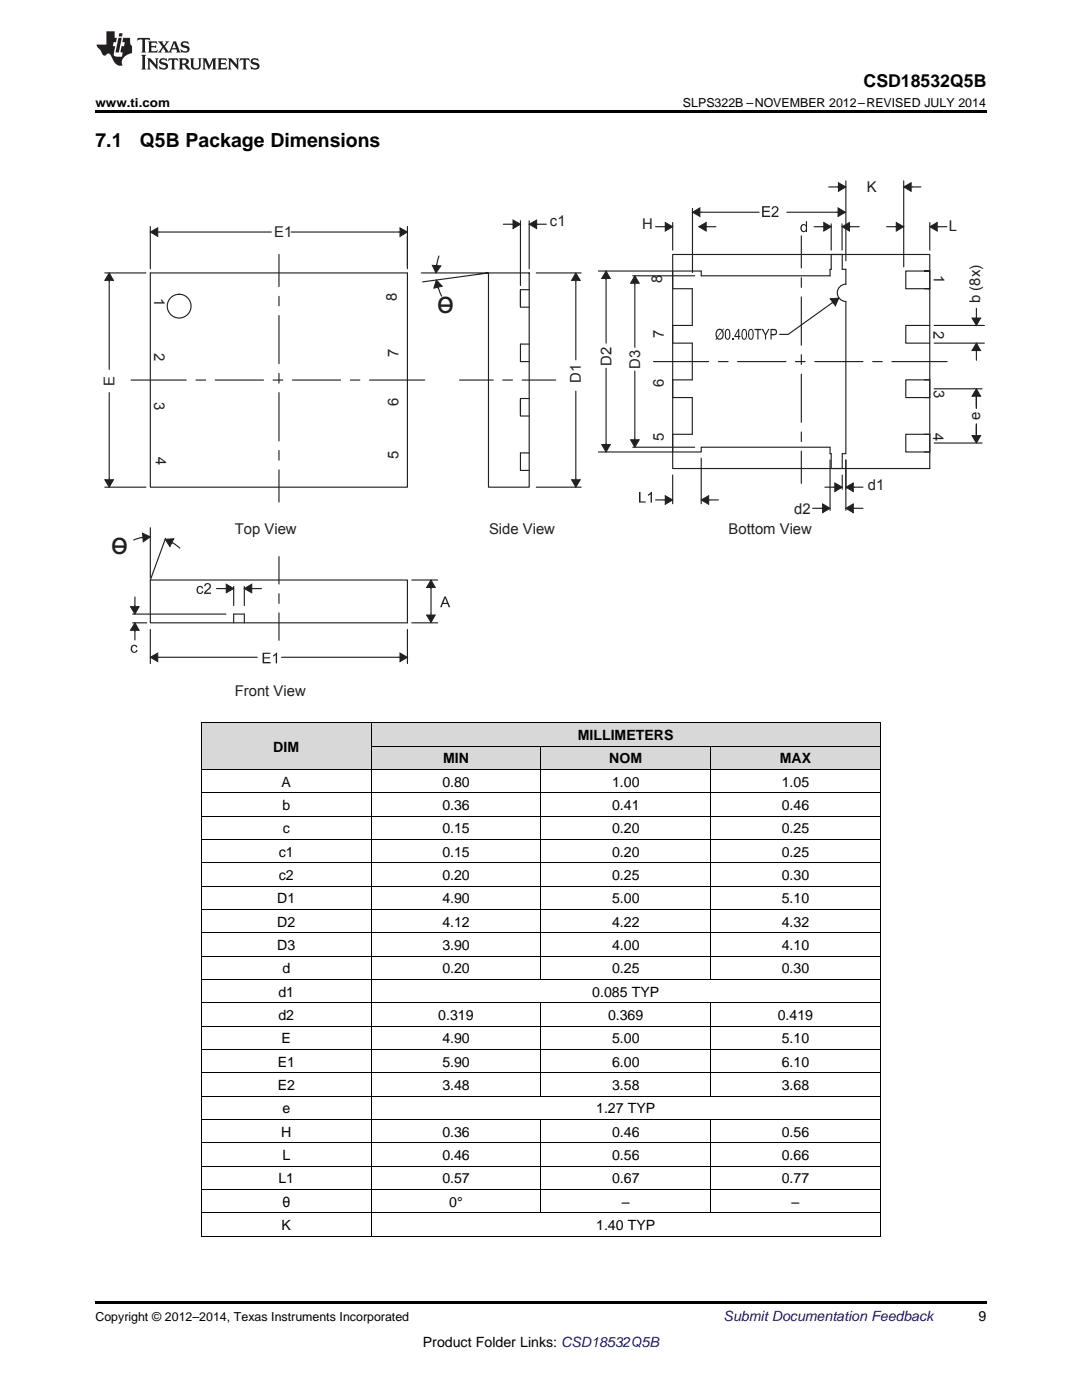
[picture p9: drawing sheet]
<svg xmlns="http://www.w3.org/2000/svg" width="216mm" height="279mm" viewBox="0 0 216 279" stroke-linecap="round" stroke-linejoin="round" font-family="sans-serif">
<g fill="#d8d8d8">
<path d="M40.2 144.3h33.9v9.3h-33.9z"/>
<path d="M74.1 148.9h33.8v4.7h-33.8z"/>
<path d="M107.9 148.9h33.9v4.7h-33.9z"/>
<path d="M141.8 148.9h33.9v4.7h-33.9z"/>
<path d="M74.1 144.3h33.8v4.6h-33.8z"/>
<path d="M107.9 144.3h33.9v4.6h-33.9z"/>
<path d="M141.8 144.3h33.9v4.6h-33.9z"/>
</g>
<path d="M40.2 246.7h.1zM107.8 246.7h.1zM141.7 246.7h.1zM175.6 246.7h.1zM19 259.7h177.8v.5h-177.8z" fill="#000"/>
<g fill="none" stroke="#000" stroke-width=".2">
<path d="M40.2 158.2h135.5M40.2 153.5h135.5M40.2 144.2h135.5M40.3 144.3v102.4M74 144.3v102.4M74.1 148.9h101.6M107.9 148.9v46.6M141.8 148.9v46.6M175.6 144.3v102.4M40.2 176.8h135.5M40.2 172.2h135.5M40.2 167.5h135.5"/>
<path d="M40.2 162.9h135.5M40.2 195.5h135.5M40.2 190.8h135.5M40.2 186.1h135.5M40.2 181.5h135.5M40.2 218.7h135.5M40.2 214.1h135.5M40.2 209.4h135.5M40.2 204.8h135.5M40.2 200.1h135.5M107.9 200.1v18.7M141.8 200.1v18.7"/>
<path d="M40.2 237.4h135.5M40.2 232.7h135.5M40.2 228.1h135.5M40.2 223.4h135.5M107.9 223.4v18.7M141.8 223.4v18.7M40.2 246.7h135.5M40.2 242h135.5"/>
</g>
<g fill="none" stroke="#231f20" stroke-width=".23">
<path d="M20.9 54.5h8.2M21.8 56.2v17.5M30 54.5h51.3v42.7h-51.3zM30 45.2v8.4M31.7 46.3h22.4M55.7 50.8v6.4M55.7 59.1v1.9M58.1 46.3h21.5M81.3 45.2v8.4M84.1 54.5h13.4l-13.2 1.8M97.5 54.5h8.1v42.7h-8.1zM103.8 44.1v12.9"/>
<path d="M103.8 58v3.2M105.6 57.8h-1.8v3.5h1.8M105.6 44.1v9.5M107 54.5h9M114.9 56.2v15.6M21.8 78.4v17.1M26.2 75.8h11M39.1 75.8h1.9M42.9 75.8h9.7M54.5 75.8h1.9M55.7 63v9.6M55.7 74.5v2"/>
<path d="M55.7 78.4v9.6M58.4 75.8h9.6M69.9 75.8h1.9M73.7 75.8h11M91.7 75.8h6.7M100.3 75.8h2M103.8 79.7v3.2M104.2 75.8h6.7M105.6 79.5h-1.8v3.5h1.8M105.6 68.7h-1.8v3.5h1.8M114.9 78.1v17.4M20.9 97.2h8.2"/>
<path d="M55.7 89.9v1.9M55.7 93.8v6.4M105.6 90.4h-1.8v3.5h1.8M107 97.2h9"/>
<circle cx="35.7" cy="61.1" r="2.37"/>
</g>
<path d="M30 46.3l1.5-.8v1.7z" fill="#231f20"/>
<path d="M30 46.3l1.5-.8v1.7z" fill="none" stroke="#231f20" stroke-width=".2"/>
<path d="M31.5 46.3h.2" fill="none" stroke="#231f20" stroke-width=".23"/>
<path d="M79.8 45.5l1.5 .8-1.5 .9z" fill="#231f20"/>
<path d="M79.8 45.5l1.5 .8-1.5 .9z" fill="none" stroke="#231f20" stroke-width=".2"/>
<path d="M79.6 46.3h.2" fill="none" stroke="#231f20" stroke-width=".23"/>
<path d="M21.8 54.5l.8 1.5h-1.7z" fill="#231f20"/>
<path d="M21.8 54.5l.8 1.5h-1.7z" fill="none" stroke="#231f20" stroke-width=".2"/>
<path d="M21.8 56v.2" fill="none" stroke="#231f20" stroke-width=".23"/>
<path d="M20.9 95.7h1.7l-.8 1.5z" fill="#231f20"/>
<path d="M20.9 95.7h1.7l-.8 1.5z" fill="none" stroke="#231f20" stroke-width=".2"/>
<path d="M87.5 57.5l.6 1.6M87.6 51.1l-.4 1.6M21.8 95.5v.2" fill="none" stroke="#231f20" stroke-width=".23"/>
<path d="M86.3 53l1.7 .1-1 1.4z" fill="#231f20"/>
<path d="M86.3 53l1.7 .1-1 1.4z" fill="none" stroke="#231f20" stroke-width=".2"/>
<path d="M87.1 52.8v.2" fill="none" stroke="#231f20" stroke-width=".23"/>
<path d="M87.1 55.9l1.1 1.2-1.6 .4z" fill="#231f20"/>
<path d="M87.1 55.9l1.1 1.2-1.6 .4z" fill="none" stroke="#231f20" stroke-width=".2"/>
<path d="M87.4 57.3v.2" fill="none" stroke="#231f20" stroke-width=".23"/>
<path d="M114.9 54.5l.9 1.5h-1.7z" fill="#231f20"/>
<path d="M114.9 54.5l.9 1.5h-1.7z" fill="none" stroke="#231f20" stroke-width=".2"/>
<path d="M114.9 56v.2" fill="none" stroke="#231f20" stroke-width=".23"/>
<path d="M114.1 95.7h1.7l-.9 1.5z" fill="#231f20"/>
<path d="M114.1 95.7h1.7l-.9 1.5z" fill="none" stroke="#231f20" stroke-width=".2"/>
<path d="M100.4 44.8h1.7M114.9 95.5v.2" fill="none" stroke="#231f20" stroke-width=".23"/>
<path d="M102.4 43.9l1.4 .9-1.4 .8z" fill="#231f20"/>
<path d="M102.4 43.9l1.4 .9-1.4 .8z" fill="none" stroke="#231f20" stroke-width=".2"/>
<path d="M102.1 44.8h.3M107.3 44.8h1.7" fill="none" stroke="#231f20" stroke-width=".23"/>
<path d="M105.6 44.8l1.5-.9v1.7z" fill="#231f20"/>
<path d="M105.6 44.8l1.5-.9v1.7z" fill="none" stroke="#231f20" stroke-width=".2"/>
<path d="M107.1 44.8h.2M30 115.8h51.3v8.5h-51.3zM46.6 117v3.8M48.8 117v3.8M46.6 124.3v-1.7h2.2v1.7" fill="none" stroke="#231f20" stroke-width=".23"/>
<g fill="#231f20">
<path d="M39.4 117.2l.4-.3h.3l.4 .3 .1 .2-.3 .1-.2-.3h-.3l-.3 .3v.5l.2 .3h.4l.2-.3h.3l-.2 .4-.5 .2-.6-.3-.1-.8z"/>
<path d="M41 116.5l.6-.1 .4 .2 .1 .3-.1 .5-1 .9h1.1v.2h-1.4l.1-.4 .9-.7a.48 .48 0 0 0-.1-.8h-.4l-.2 .4h-.3z"/>
</g>
<path d="M43.2 117.5h1.7M50.5 117.5h1.7" fill="none" stroke="#231f20" stroke-width=".23"/>
<path d="M45.1 116.6l1.5 .9-1.5 .8z" fill="#231f20"/>
<path d="M45.1 116.6l1.5 .9-1.5 .8z" fill="none" stroke="#231f20" stroke-width=".2"/>
<path d="M44.9 117.5h.2" fill="none" stroke="#231f20" stroke-width=".23"/>
<path d="M48.8 117.5l1.4-.9v1.7z" fill="#231f20"/>
<path d="M48.8 117.5l1.4-.9v1.7z" fill="none" stroke="#231f20" stroke-width=".2"/>
<path d="M50.2 117.5h.3M26.5 122.6h18.6M26.5 124.3h2.8" fill="none" stroke="#231f20" stroke-width=".23"/>
<path d="M26.3 128.9l.4-.2 .6 .1 .1 .4h-.3v-.2l-.4-.1-.4 .4 .1 .5 .3 .3 .3-.1 .2-.3h.3l-.3 .5-.5 .1-.5-.3-.1-.7z" fill="#231f20"/>
<path d="M26.9 119.1v1.7M26.9 126v1.7" fill="none" stroke="#231f20" stroke-width=".23"/>
<path d="M26 121.1h1.8l-.9 1.5z" fill="#231f20"/>
<path d="M26 121.1h1.8l-.9 1.5z" fill="none" stroke="#231f20" stroke-width=".2"/>
<path d="M26.9 120.8v.3" fill="none" stroke="#231f20" stroke-width=".23"/>
<path d="M26.9 124.3l.9 1.5h-1.8z" fill="#231f20"/>
<path d="M26.9 124.3l.9 1.5h-1.8z" fill="none" stroke="#231f20" stroke-width=".2"/>
<path d="M30 105.3v10M33 107.4l-3 8.4M82.2 115.8h5.1M86 117.5v5M26.9 125.8v.2M30 125.6v6.8M31.7 131.2h19.6M56.2 131.2h23.4M81.3 125.6v6.8M82.2 124.3h5.1" fill="none" stroke="#231f20" stroke-width=".23"/>
<g fill="#231f20">
<path d="M52.4 130.3h1.6v.2h-1.3v.7h1.2v.2h-1.2v.7h1.3v.3h-1.6z"/>
<path d="M54.5 130.8l.6-.5h.2v2.1h-.3v-1.7l-.4 .3z"/>
<path d="M88.7 119.1h.3l.8 2.1h-.3l-.2-.7h-.9l-.3 .7h-.3zM88.8 119.3l-.3 1h.7z"/>
</g>
<path d="M55.7 111.1v5.5M55.7 118.5v1.9M55.7 122.3v5.5" fill="none" stroke="#231f20" stroke-width=".23"/>
<path d="M30 131.2l1.5-.9v1.7z" fill="#231f20"/>
<path d="M30 131.2l1.5-.9v1.7z" fill="none" stroke="#231f20" stroke-width=".2"/>
<path d="M31.5 131.2h.2" fill="none" stroke="#231f20" stroke-width=".23"/>
<path d="M79.8 130.3l1.5 .9-1.5 .8z" fill="#231f20"/>
<path d="M79.8 130.3l1.5 .9-1.5 .8z" fill="none" stroke="#231f20" stroke-width=".2"/>
<path d="M79.6 131.2h.2" fill="none" stroke="#231f20" stroke-width=".23"/>
<path d="M85.1 122.7h1.7l-.8 1.5z" fill="#231f20"/>
<path d="M85.1 122.7h1.7l-.8 1.5z" fill="none" stroke="#231f20" stroke-width=".2"/>
<path d="M86 122.5v.2" fill="none" stroke="#231f20" stroke-width=".23"/>
<path d="M86 115.8l.8 1.4h-1.7z" fill="#231f20"/>
<path d="M86 115.8l.8 1.4h-1.7z" fill="none" stroke="#231f20" stroke-width=".2"/>
<path d="M28.3 107.3l-1.6 .5M34.5 108.4l1.4 1M86 117.2v.3" fill="none" stroke="#231f20" stroke-width=".23"/>
<path d="M33 107.6l1.7-.1-.8 1.6z" fill="#231f20"/>
<path d="M33 107.6l1.7-.1-.8 1.6z" fill="none" stroke="#231f20" stroke-width=".2"/>
<path d="M34.3 108.3l.2 .1" fill="none" stroke="#231f20" stroke-width=".23"/>
<path d="M28.4 106.4l1.6 .7-1.4 1z" fill="#231f20"/>
<path d="M28.4 106.4l1.6 .7-1.4 1z" fill="none" stroke="#231f20" stroke-width=".2"/>
<g fill="none" stroke="#231f20" stroke-width=".23">
<path d="M134.2 50.8h51.3v42.7h-51.3zM159.9 47.1v6.4M159.9 55.4v2M159.9 59.3v9.6M168.8 56.7v-3h-.7v-2.9h-2.2v2.9h-.3v1.3h-25.7v-.9h-5.7v3.5h3.9v7.4h-3.9v3.5h3.9v7.3h-3.9v3.5h3.9v7.4h-3.9v3.5h5.7v-.9h25.7v1.2h.3v3h2.2v-3h.7v-30.3M180.7 54.1h4.8h-1h1v3.5h-4.8zM184.5 57.6h1M184.5 54.1h.3M130.4 72.2h11M143.3 72.2h2M147.2 72.2h9.6M158.7 72.2h2"/>
<path d="M159.9 70.8v1.9M159.9 74.7v9.6M162.6 72.2h9.6M174.1 72.2h1.9M178 72.2h11M184.5 75.8h1M184.5 79.3h1M185.5 65h-4.8v3.5h4.8M185.5 75.8h-4.8v3.5h4.8M185.5 75.8v3.5M186.4 65h10M186.4 77.6h9.6"/>
<path d="M194.8 61.5v1.7M194.8 79.3v2.2M159.9 86.2v1.9M159.9 90v6.5M184.5 86.7h1M184.5 90.2h1M185.5 86.7h-4.8v3.5h4.8M185.5 86.7v3.5M186.4 88.4h9.6M194.8 84.6v2.1M28.3 107.3h.2"/>
</g>
<path d="M194 63.5h1.7l-.9 1.5z" fill="#231f20"/>
<path d="M194 63.5h1.7l-.9 1.5z" fill="none" stroke="#231f20" stroke-width=".2"/>
<path d="M194.8 63.2v.3M194.8 85v1.7" fill="none" stroke="#231f20" stroke-width=".23"/>
<path d="M194 86.9h1.7l-.9 1.5z" fill="#231f20"/>
<path d="M194 86.9h1.7l-.9 1.5z" fill="none" stroke="#231f20" stroke-width=".2"/>
<path d="M194.8 79.3v1.7M194.8 86.7v.2" fill="none" stroke="#231f20" stroke-width=".23"/>
<path d="M194.8 77.6l.9 1.5h-1.7z" fill="#231f20"/>
<path d="M194.8 77.6l.9 1.5h-1.7z" fill="none" stroke="#231f20" stroke-width=".2"/>
<path d="M180.3 36.1v17.2M185.5 44.4v5.5M194.8 79.1v.2" fill="none" stroke="#231f20" stroke-width=".23"/>
<path d="M178.8 44.4l1.5 .8-1.5 .9z" fill="#231f20"/>
<path d="M178.8 44.4l1.5 .8-1.5 .9z" fill="none" stroke="#231f20" stroke-width=".2"/>
<path d="M178.6 45.2h.2M187.2 45.2h1.7" fill="none" stroke="#231f20" stroke-width=".23"/>
<path d="M185.5 45.2l1.5-.8v1.7z" fill="#231f20"/>
<path d="M185.5 45.2l1.5-.8v1.7z" fill="none" stroke="#231f20" stroke-width=".2"/>
<path d="M182 37.3h1.7M176.9 45.2h1.7M187 45.2h.2" fill="none" stroke="#231f20" stroke-width=".23"/>
<path d="M180.3 37.3l1.5-.8v1.7z" fill="#231f20"/>
<path d="M180.3 37.3l1.5-.8v1.7z" fill="none" stroke="#231f20" stroke-width=".2"/>
<path d="M165.4 37.3h1.7M168.8 36.1v15.9M181.8 37.3h.2" fill="none" stroke="#231f20" stroke-width=".23"/>
<path d="M167.3 36.5l1.5 .8-1.5 .9z" fill="#231f20"/>
<path d="M167.3 36.5l1.5 .8-1.5 .9z" fill="none" stroke="#231f20" stroke-width=".2"/>
<path d="M167.1 37.3h.2M138.2 41.6v12.8M139.9 42.4h11.6M157 42.4h10" fill="none" stroke="#231f20" stroke-width=".23"/>
<g fill="#231f20">
<path d="M152.1 41.1h1.5v.3h-1.2v.7h1.2v.2h-1.2v.7h1.3v.3h-1.6z"/>
<path d="M154.2 41.3l.6-.2 .4 .3 .1 .2-.1 .5-.9 .9h1v.3h-1.4l.2-.4 1-1.1-.3-.4h-.4l-.2 .4h-.2z"/>
<path d="M138.2 42.4l1.5-.9v1.7z"/>
</g>
<path d="M138.2 42.4l1.5-.9v1.7z" fill="none" stroke="#231f20" stroke-width=".2"/>
<path d="M139.7 42.4h.2" fill="none" stroke="#231f20" stroke-width=".23"/>
<path d="M167.2 41.5l1.5 .9-1.5 .8z" fill="#231f20"/>
<path d="M167.2 41.5l1.5 .9-1.5 .8z" fill="none" stroke="#231f20" stroke-width=".2"/>
<path d="M165.9 44.7v5.2M167 42.4h.2" fill="none" stroke="#231f20" stroke-width=".23"/>
<path d="M159.9 44.9l.6-.2 .3 .2v-.8h.2v2.2h-.2v-.1a.65 .65 0 0 1-1.1-.5v-.5zM160.1 45.1l-.1 .3v.5l.2 .2h.3l.3-.3v-.6l-.3-.3z" fill="#231f20"/>
<path d="M162.4 45.2h1.7M168 44.7v5.2" fill="none" stroke="#231f20" stroke-width=".23"/>
<path d="M164.4 44.4l1.5 .8-1.5 .9z" fill="#231f20"/>
<path d="M164.4 44.4l1.5 .8-1.5 .9z" fill="none" stroke="#231f20" stroke-width=".2"/>
<path d="M164.1 45.2h.3M169.7 45.2h1.7" fill="none" stroke="#231f20" stroke-width=".23"/>
<path d="M168 45.2l1.5-.8v1.7z" fill="#231f20"/>
<path d="M168 45.2l1.5-.8v1.7z" fill="none" stroke="#231f20" stroke-width=".2"/>
<path d="M130.8 45.2h1.7M141.1 45.2h1.7M169.5 45.2h.2" fill="none" stroke="#231f20" stroke-width=".23"/>
<path d="M132.7 44.4l1.5 .8-1.5 .9z" fill="#231f20"/>
<path d="M132.7 44.4l1.5 .8-1.5 .9z" fill="none" stroke="#231f20" stroke-width=".2"/>
<path d="M132.5 45.2h.2" fill="none" stroke="#231f20" stroke-width=".23"/>
<path d="M139.4 45.2l1.5-.8v1.7z" fill="#231f20"/>
<path d="M139.4 45.2l1.5-.8v1.7z" fill="none" stroke="#231f20" stroke-width=".2"/>
<path d="M119.4 54.1h14.8M120.9 55.8v12.7M134.2 44.4v5.5M140.9 45.2h.2M120.9 73.5v15M119.4 90.2h14.8" fill="none" stroke="#231f20" stroke-width=".23"/>
<path d="M120.9 54.1l.9 1.5h-1.7z" fill="#231f20"/>
<path d="M120.9 54.1l.9 1.5h-1.7z" fill="none" stroke="#231f20" stroke-width=".2"/>
<path d="M120.9 55.6v.2" fill="none" stroke="#231f20" stroke-width=".23"/>
<path d="M120.1 88.7h1.7l-.9 1.5z" fill="#231f20"/>
<path d="M120.1 88.7h1.7l-.9 1.5z" fill="none" stroke="#231f20" stroke-width=".2"/>
<path d="M168.8 56.7a1.73 1.73 0 0 0-1.7 1.7 1.73 1.73 0 0 0 1.7 1.8M186.4 68.5h10M194.8 70.2v1.7M120.9 88.5v.2" fill="none" stroke="#231f20" stroke-width=".23"/>
<path d="M194.8 68.5l.9 1.5h-1.7z" fill="#231f20"/>
<path d="M194.8 68.5l.9 1.5h-1.7z" fill="none" stroke="#231f20" stroke-width=".2"/>
<path d="M194.8 70v.2M130.8 99.8h1.7M134.2 94.8v5.7M139.9 91.5v9M141.6 99.8h1.7" fill="none" stroke="#231f20" stroke-width=".23"/>
<path d="M132.7 98.9l1.5 .9-1.5 .8z" fill="#231f20"/>
<path d="M132.7 98.9l1.5 .9-1.5 .8z" fill="none" stroke="#231f20" stroke-width=".2"/>
<path d="M132.5 99.8h.2" fill="none" stroke="#231f20" stroke-width=".23"/>
<path d="M139.9 99.8l1.5-.9v1.7z" fill="#231f20"/>
<path d="M139.9 99.8l1.5-.9v1.7z" fill="none" stroke="#231f20" stroke-width=".2"/>
<path d="M166 60.5l-8.7 6.2h-1.7M141.4 99.8h.2" fill="none" stroke="#231f20" stroke-width=".23"/>
<g fill="#231f20">
<path d="M146.1 67.5h.2v.3h-.2z"/>
<path d="M150.6 65.6h1.3v.3h-.5v1.9h-.3v-1.9h-.5z"/>
<path d="M152 65.6h.3l.5 1.1 .5-1.1h.3l-.7 1.3v.9h-.3v-.9z"/>
<path d="M165.7 59.6l1.7-.1-.7 1.5z"/>
<path d="M143 65.9l.5-.3 .6 .2 .2-.2 .1 .1-.2 .3 .2 .4v.8l-.5 .6h-.5l-.3-.2-.2 .3-.1-.1 .2-.3-.2-.6zM143.3 65.9l-.3 .4 .1 1 .9-1.2-.2-.2zM144.1 66.2l-.9 1.2 .1 .1 .4 .1 .4-.3 .1-.3z"/>
<path d="M144.9 65.7l.4-.1 .4 .5v1.2l-.3 .5h-.5l-.2-.5-.1-1zM145 65.9l-.1 .3v1l.1 .3 .2 .1 .3-.4v-1l-.1-.3z"/>
<path d="M147.3 65.6h.2v1.4h.2v.3h-.2v.5h-.2v-.5h-.8v-.3zM147.3 66.1l-.5 .9h.5z"/>
<path d="M148.3 65.7h.4l.3 .5v1l-.3 .6h-.5l-.2-.5v-1.1zM148.4 65.9l-.2 .5v.7l.1 .4 .3 .1 .2-.3v-.9l-.2-.5z"/>
<path d="M149.5 65.8l.4-.2 .3 .2 .2 .4v1l-.4 .6h-.4l-.3-.5v-.8zM149.7 65.9l-.2 .5v.7l.1 .4 .3 .1 .2-.3 .1-.9-.3-.5z"/>
<path d="M153.7 65.6l1 .1 .3 .4v.4l-.2 .3-.8 .1v.9h-.3zM154 65.9v.8h.5l.3-.2-.1-.6z"/>
</g>
<path d="M165.7 59.6l1.7-.1-.7 1.5z" fill="none" stroke="#231f20" stroke-width=".2"/>
<path d="M166.2 60.3l-.2 .2" fill="none" stroke="#231f20" stroke-width=".23"/>
<g fill="#231f20">
<path d="M127.5 98.2h.3v1.9h1v.2h-1.3z"/>
<path d="M129.3 98.7l.6-.5h.2v2.1h-.3v-1.7l-.4 .3z"/>
</g>
<path d="M126.3 55h12.3M126.7 56.7v12.6M126.7 74.1v13.4M126.3 89.3h12.3" fill="none" stroke="#231f20" stroke-width=".23"/>
<path d="M126.7 55l.8 1.5h-1.7z" fill="#231f20"/>
<path d="M126.7 55l.8 1.5h-1.7z" fill="none" stroke="#231f20" stroke-width=".2"/>
<path d="M126.7 56.5v.2" fill="none" stroke="#231f20" stroke-width=".23"/>
<path d="M125.8 87.8h1.7l-.8 1.5z" fill="#231f20"/>
<path d="M125.8 87.8h1.7l-.8 1.5z" fill="none" stroke="#231f20" stroke-width=".2"/>
<path d="M126.7 87.5v.3M165.6 91.8v10.1M168.8 91.8v10.1M162.2 101.4h1.7M170.5 101.4h1.7" fill="none" stroke="#231f20" stroke-width=".23"/>
<path d="M168.8 101.4l1.5-.8v1.7z" fill="#231f20"/>
<path d="M168.8 101.4l1.5-.8v1.7z" fill="none" stroke="#231f20" stroke-width=".2"/>
<path d="M170.3 101.4h.2" fill="none" stroke="#231f20" stroke-width=".23"/>
<path d="M164.1 100.6l1.5 .8-1.5 .9z" fill="#231f20"/>
<path d="M164.1 100.6l1.5 .8-1.5 .9z" fill="none" stroke="#231f20" stroke-width=".2"/>
<path d="M164.6 97.2h1.8M168.1 94.8v2.8M168.8 91.8v5.8M170.5 97.2h1.7M163.9 101.4h.2" fill="none" stroke="#231f20" stroke-width=".23"/>
<path d="M166.6 96.4l1.5 .8-1.5 .9z" fill="#231f20"/>
<path d="M166.6 96.4l1.5 .8-1.5 .9z" fill="none" stroke="#231f20" stroke-width=".2"/>
<path d="M166.4 97.2h.2" fill="none" stroke="#231f20" stroke-width=".23"/>
<path d="M168.8 97.2l1.5-.8v1.7z" fill="#231f20"/>
<path d="M168.8 97.2l1.5-.8v1.7z" fill="none" stroke="#231f20" stroke-width=".2"/>
<path d="M170.3 97.2h.2" fill="none" stroke="#231f20" stroke-width=".23"/>
<path d="M19 22h177.8v.5h-177.8z" fill="#000"/>
<g fill="#231f20">
<path d="M27.5 7.6l-.1 .5 .4-.2h.6v.1v2.1l-.2 .4h1l-.3-.4v-2.1l.1-.1h.5l.5 .2-.2-.5zM29.5 8.3l.2 .3v1.5l-.2 .4h1.8l.2-.6a1.04 1.04 0 0 1-1.3 .2v-.7h.6l.3 .2v-.6l-.3 .2h-.6v-.6l.8-.1 .4 .3-.2-.5zM31.5 8.3l.9 1.1-.9 1.1h.8l-.2-.2 .5-.7 .4 .7-.2 .2h1.5l-.1-.2 .1-.4h.9l.1 .4-.2 .2h1l-.3-.3-.7-1.9h-.5l-.9 2-.8-1 .9-1h-.8l.1 .3-.3 .5-.4-.6 .2-.2zM34.7 8.6l.4 1h-.7zM36.3 8.4a.63 .63 0 0 0-.2 .7 .63 .63 0 0 0 .6 .4l.6 .2 .1 .2a.75 .75 0 0 1-.7 .4 .75 .75 0 0 1-.6-.5l.1 .7 .1-.1a1.11 1.11 0 0 0 1.5-.6 1.13 1.13 0 0 0-1.2-.8l-.1-.4a1.04 1.04 0 0 1 1.2 .2l-.2-.5-.1 .1-.5-.2zM28.2 10.9l.2 .4v2.2l-.2 .4h1l-.3-.4v-2.2l.3-.4zM29.3 11.6l.3 .4v1.5l-.3 .4h.8l-.2-.4v-1.3l1.5 1.7v-1.9l.2-.4h-.7l.2 .4v.9l-1.1-1.3zM32 11.8a.62 .62 0 0 0-.2 .7 .62 .62 0 0 0 .6 .4l.6 .1 .1 .3a.76 .76 0 0 1-.7 .3 .76 .76 0 0 1-.6-.4l.1 .7 .1-.1a1.11 1.11 0 0 0 1.5-.6 1.13 1.13 0 0 0-1.2-.8l-.1-.4a1.04 1.04 0 0 1 1.2 .2l-.2-.6-.1 .1-.5-.1zM33.7 11.6l-.2 .6a.61 .61 0 0 1 .8-.3v1.6l-.2 .4h.9l-.2-.4v-1.6a.63 .63 0 0 1 .8 .3l-.2-.6zM35.6 11.6l.3 .4v1.5l-.3 .4h1l-.2-.2v-.8l.5 .2a.76 .76 0 0 0 1.2 .7l-1-1a.58 .58 0 0 0 .6-.5 .58 .58 0 0 0-.5-.6zM36.4 11.9h.1a.45 .45 0 0 1 .5 .1 .45 .45 0 0 1 .1 .5l-.7 .2zM37.9 11.6l.2 .2a2.17 2.17 0 0 0 .3 1.9 .99 .99 0 0 0 1.6-.6v-1.1l.2-.4h-.7l.2 .2a1.92 1.92 0 0 1-.2 1.8 .6 .6 0 0 1-.9-.5v-1.1l.2-.4zM40.4 11.6l.2 .4v1.5l-.2 .4h.7l-.2-.4v-1.4l.8 1.8 .8-1.8v1.4l-.2 .4h.9l-.2-.4v-1.5l.2-.4h-.8l-.6 1.5-.6-1.5zM43.4 11.6l.2 .4v1.5l-.2 .4h1.8l.2-.6a1.04 1.04 0 0 1-1.3 .1v-.6h.5l.4 .2v-.6l-.4 .2h-.5v-.7h.8l.3 .3-.1-.6zM45.5 11.6l.2 .4v1.5l-.2 .4h.7l-.2-.4v-1.3l1.5 1.7v-1.9l.2-.4h-.7l.2 .4v.9l-1.1-1.3zM47.9 11.6l-.1 .6a.61 .61 0 0 1 .8-.3v1.6l-.3 .4h1l-.3-.4 .1-1.6a.63 .63 0 0 1 .7 .3l-.1-.6zM50.2 11.8a.62 .62 0 0 0-.2 .7 .62 .62 0 0 0 .6 .4l.6 .1 .2 .3a.76 .76 0 0 1-.8 .3 .76 .76 0 0 1-.6-.4l.1 .7 .2-.1a1.11 1.11 0 0 0 1.5-.6 1.13 1.13 0 0 0-1.3-.8l-.1-.4a1.04 1.04 0 0 1 1.2 .2l-.1-.6-.2 .1-.5-.1z"/>
<path d="M21.2 6.3v2.6h-1.9l.1 .4 .7 .9a.91 .91 0 0 0 1 .8 .56 .56 0 0 1 .5-.3 .56 .56 0 0 1 .5 .3l.4 .8a1.53 1.53 0 0 0 1.9 1.2 1.54 1.54 0 0 1 1-2.1l.9-.3v-1.4a1.52 1.52 0 0 1-.3-1.6h-1.4l-.2 .8h.5l-.2 .8h-.4l-.2 1v.2l.4 .1-.2 .8a1.93 1.93 0 0 1-1.6-.3l.3-1.8h-.5l.2-.8h.4l.2-.8h-.4v-1.3zM23.6 7.6l-.6 2.9h.7l.6-2.9zM23.8 6.6l-.1 .7h.6l.2-.7z"/>
</g>
<g font-size="6" fill="#231f20">
<text x="90.6" y="59.4" transform="rotate(-180 90.6 59.4)">ө</text>
<text x="25.5" y="107.4" transform="rotate(-180 25.5 107.4)">ө</text>
</g>
<g font-size="3.9">
<text x="19" y="29.3">7.1</text>
<text x="27.9" y="29.3">Q5B Package Dimensions</text>
</g>
<text font-size="3.5" x="172.3" y="17.3">CSD18532Q5B</text>
<g font-size="3" fill="#231f20">
<text x="173" y="38.2">K</text>
<text x="54.7" y="47.3">E1</text>
<text x="109.7" y="45.1">c1</text>
<text x="128.2" y="45.8">H</text>
<text x="189.3" y="46.1">L</text>
<text x="30.8" y="59.5" transform="rotate(90 30.8 59.5)">1</text>
<text x="132.1" y="56.4" transform="rotate(-90 132.1 56.4)">8</text>
<text x="186.3" y="54.9" transform="rotate(90 186.3 54.9)">1</text>
<text x="79.2" y="60.1" transform="rotate(-90 79.2 60.1)">8</text>
<text x="195.6" y="60.5" transform="rotate(-90 195.6 60.5)">b (8x)</text>
<text x="30.8" y="70.4" transform="rotate(90 30.8 70.4)">2</text>
<text x="79.5" y="71.2" transform="rotate(-90 79.5 71.2)">7</text>
<text x="132.4" y="67.5" transform="rotate(-90 132.4 67.5)">7</text>
<text x="186.3" y="66" transform="rotate(90 186.3 66)">2</text>
<text x="22.9" y="77.1" transform="rotate(-90 22.9 77.1)">E</text>
<text x="115.9" y="76.4" transform="rotate(-90 115.9 76.4)">D1</text>
<text x="122" y="73" transform="rotate(-90 122 73)">D2</text>
<text x="127.7" y="73.6" transform="rotate(-90 127.7 73.6)">D3</text>
<text x="132.4" y="77.3" transform="rotate(-90 132.4 77.3)">6</text>
<text x="186.4" y="77.7" transform="rotate(90 186.4 77.7)">3</text>
<text x="30.8" y="80.1" transform="rotate(90 30.8 80.1)">3</text>
<text x="79.5" y="81" transform="rotate(-90 79.5 81)">6</text>
<text x="195.6" y="83.8" transform="rotate(-90 195.6 83.8)">e</text>
<text x="132.4" y="88" transform="rotate(-90 132.4 88)">5</text>
<text x="186.2" y="86.4" transform="rotate(90 186.2 86.4)">4</text>
<text x="31.1" y="91.3" transform="rotate(90 31.1 91.3)">4</text>
<text x="79.5" y="91.7" transform="rotate(-90 79.5 91.7)">5</text>
<text x="173.2" y="97.9">d1</text>
<text x="46.9" y="106.6">Top View</text>
<text x="97.6" y="106.6">Side View</text>
<text x="145.4" y="106.6">Bottom View</text>
<text x="158.5" y="102.5">d2</text>
<text x="46.9" y="138.9">Front View</text>
</g>
<g font-size="2.8">
<text x="115.3" y="147.7">MILLIMETERS</text>
<text x="54.5" y="150">DIM</text>
<text x="88.4" y="152.3">MIN</text>
<text x="121.6" y="152.3">NOM</text>
<text x="155.6" y="152.3">MAX</text>
<text x="56.2" y="157">A</text>
<text x="56.3" y="161.6">b</text>
<text x="88.3" y="157">0.80</text>
<text x="88.3" y="161.6">0.36</text>
<text x="122.1" y="157">1.00</text>
<text x="122.1" y="161.6">0.41</text>
<text x="156" y="157">1.05</text>
<text x="156" y="161.6">0.46</text>
<text x="56.4" y="166.3">c</text>
<text x="88.3" y="166.3">0.15</text>
<text x="122.1" y="166.3">0.20</text>
<text x="156" y="166.3">0.25</text>
<text x="55.6" y="171">c1</text>
<text x="88.3" y="171">0.15</text>
<text x="122.1" y="171">0.20</text>
<text x="156" y="171">0.25</text>
<text x="55.6" y="175.6">c2</text>
<text x="88.3" y="175.6">0.20</text>
<text x="122.1" y="175.6">0.25</text>
<text x="156" y="175.6">0.30</text>
<text x="55.3" y="180.3">D1</text>
<text x="55.3" y="184.9">D2</text>
<text x="88.3" y="180.3">4.90</text>
<text x="88.3" y="184.9">4.12</text>
<text x="122.1" y="180.3">5.00</text>
<text x="122.1" y="184.9">4.22</text>
<text x="156" y="180.3">5.10</text>
<text x="156" y="184.9">4.32</text>
<text x="55.3" y="189.6">D3</text>
<text x="88.3" y="189.6">3.90</text>
<text x="122.1" y="189.6">4.00</text>
<text x="156" y="189.6">4.10</text>
<text x="56.3" y="194.2">d</text>
<text x="88.3" y="194.2">0.20</text>
<text x="122.1" y="194.2">0.25</text>
<text x="156" y="194.2">0.30</text>
<text x="55.6" y="198.9">d1</text>
<text x="55.6" y="203.6">d2</text>
<text x="87.5" y="203.6">0.319</text>
<text x="118.2" y="198.9">0.085 TYP</text>
<text x="121.3" y="203.6">0.369</text>
<text x="155.2" y="203.6">0.419</text>
<text x="56.2" y="208.2">E</text>
<text x="88.3" y="208.2">4.90</text>
<text x="122.1" y="208.2">5.00</text>
<text x="156" y="208.2">5.10</text>
<text x="55.4" y="212.9">E1</text>
<text x="88.3" y="212.9">5.90</text>
<text x="122.1" y="212.9">6.00</text>
<text x="156" y="212.9">6.10</text>
<text x="55.4" y="217.5">E2</text>
<text x="88.3" y="217.5">3.48</text>
<text x="122.1" y="217.5">3.58</text>
<text x="156" y="217.5">3.68</text>
<text x="56.1" y="226.8">H</text>
<text x="56.3" y="222.2">e</text>
<text x="88.3" y="226.8">0.36</text>
<text x="119" y="222.2">1.27 TYP</text>
<text x="122.1" y="226.8">0.46</text>
<text x="156" y="226.8">0.56</text>
<text x="56.3" y="231.5">L</text>
<text x="88.3" y="231.5">0.46</text>
<text x="122.1" y="231.5">0.56</text>
<text x="156" y="231.5">0.66</text>
<text x="55.6" y="236.1">L1</text>
<text x="88.3" y="236.1">0.57</text>
<text x="122.1" y="236.1">0.67</text>
<text x="156" y="236.1">0.77</text>
<text x="56.2" y="245.5">K</text>
<text x="56.3" y="240.8">θ</text>
<text x="89.6" y="240.8">0°</text>
<text x="119" y="245.5">1.40 TYP</text>
<text x="124.1" y="240.8">–</text>
<text x="157.9" y="240.8">–</text>
<text x="195.3" y="263.6">9</text>
<text x="84.4" y="268.9">Product Folder Links: CSD18532Q5B</text>
</g>
<text font-size="2.8" fill="#0000c8" x="144.4" y="263.6">Submit Documentation Feedback</text>
<g font-size="2.5">
<text x="19" y="21.4">www.ti.com</text>
<text x="136.3" y="21.4">SLPS322B –NOVEMBER 2012–REVISED JULY 2014</text>
<text x="19" y="263.6">Copyright © 2012–2014, Texas Instruments Incorporated</text>
</g>
</svg>
